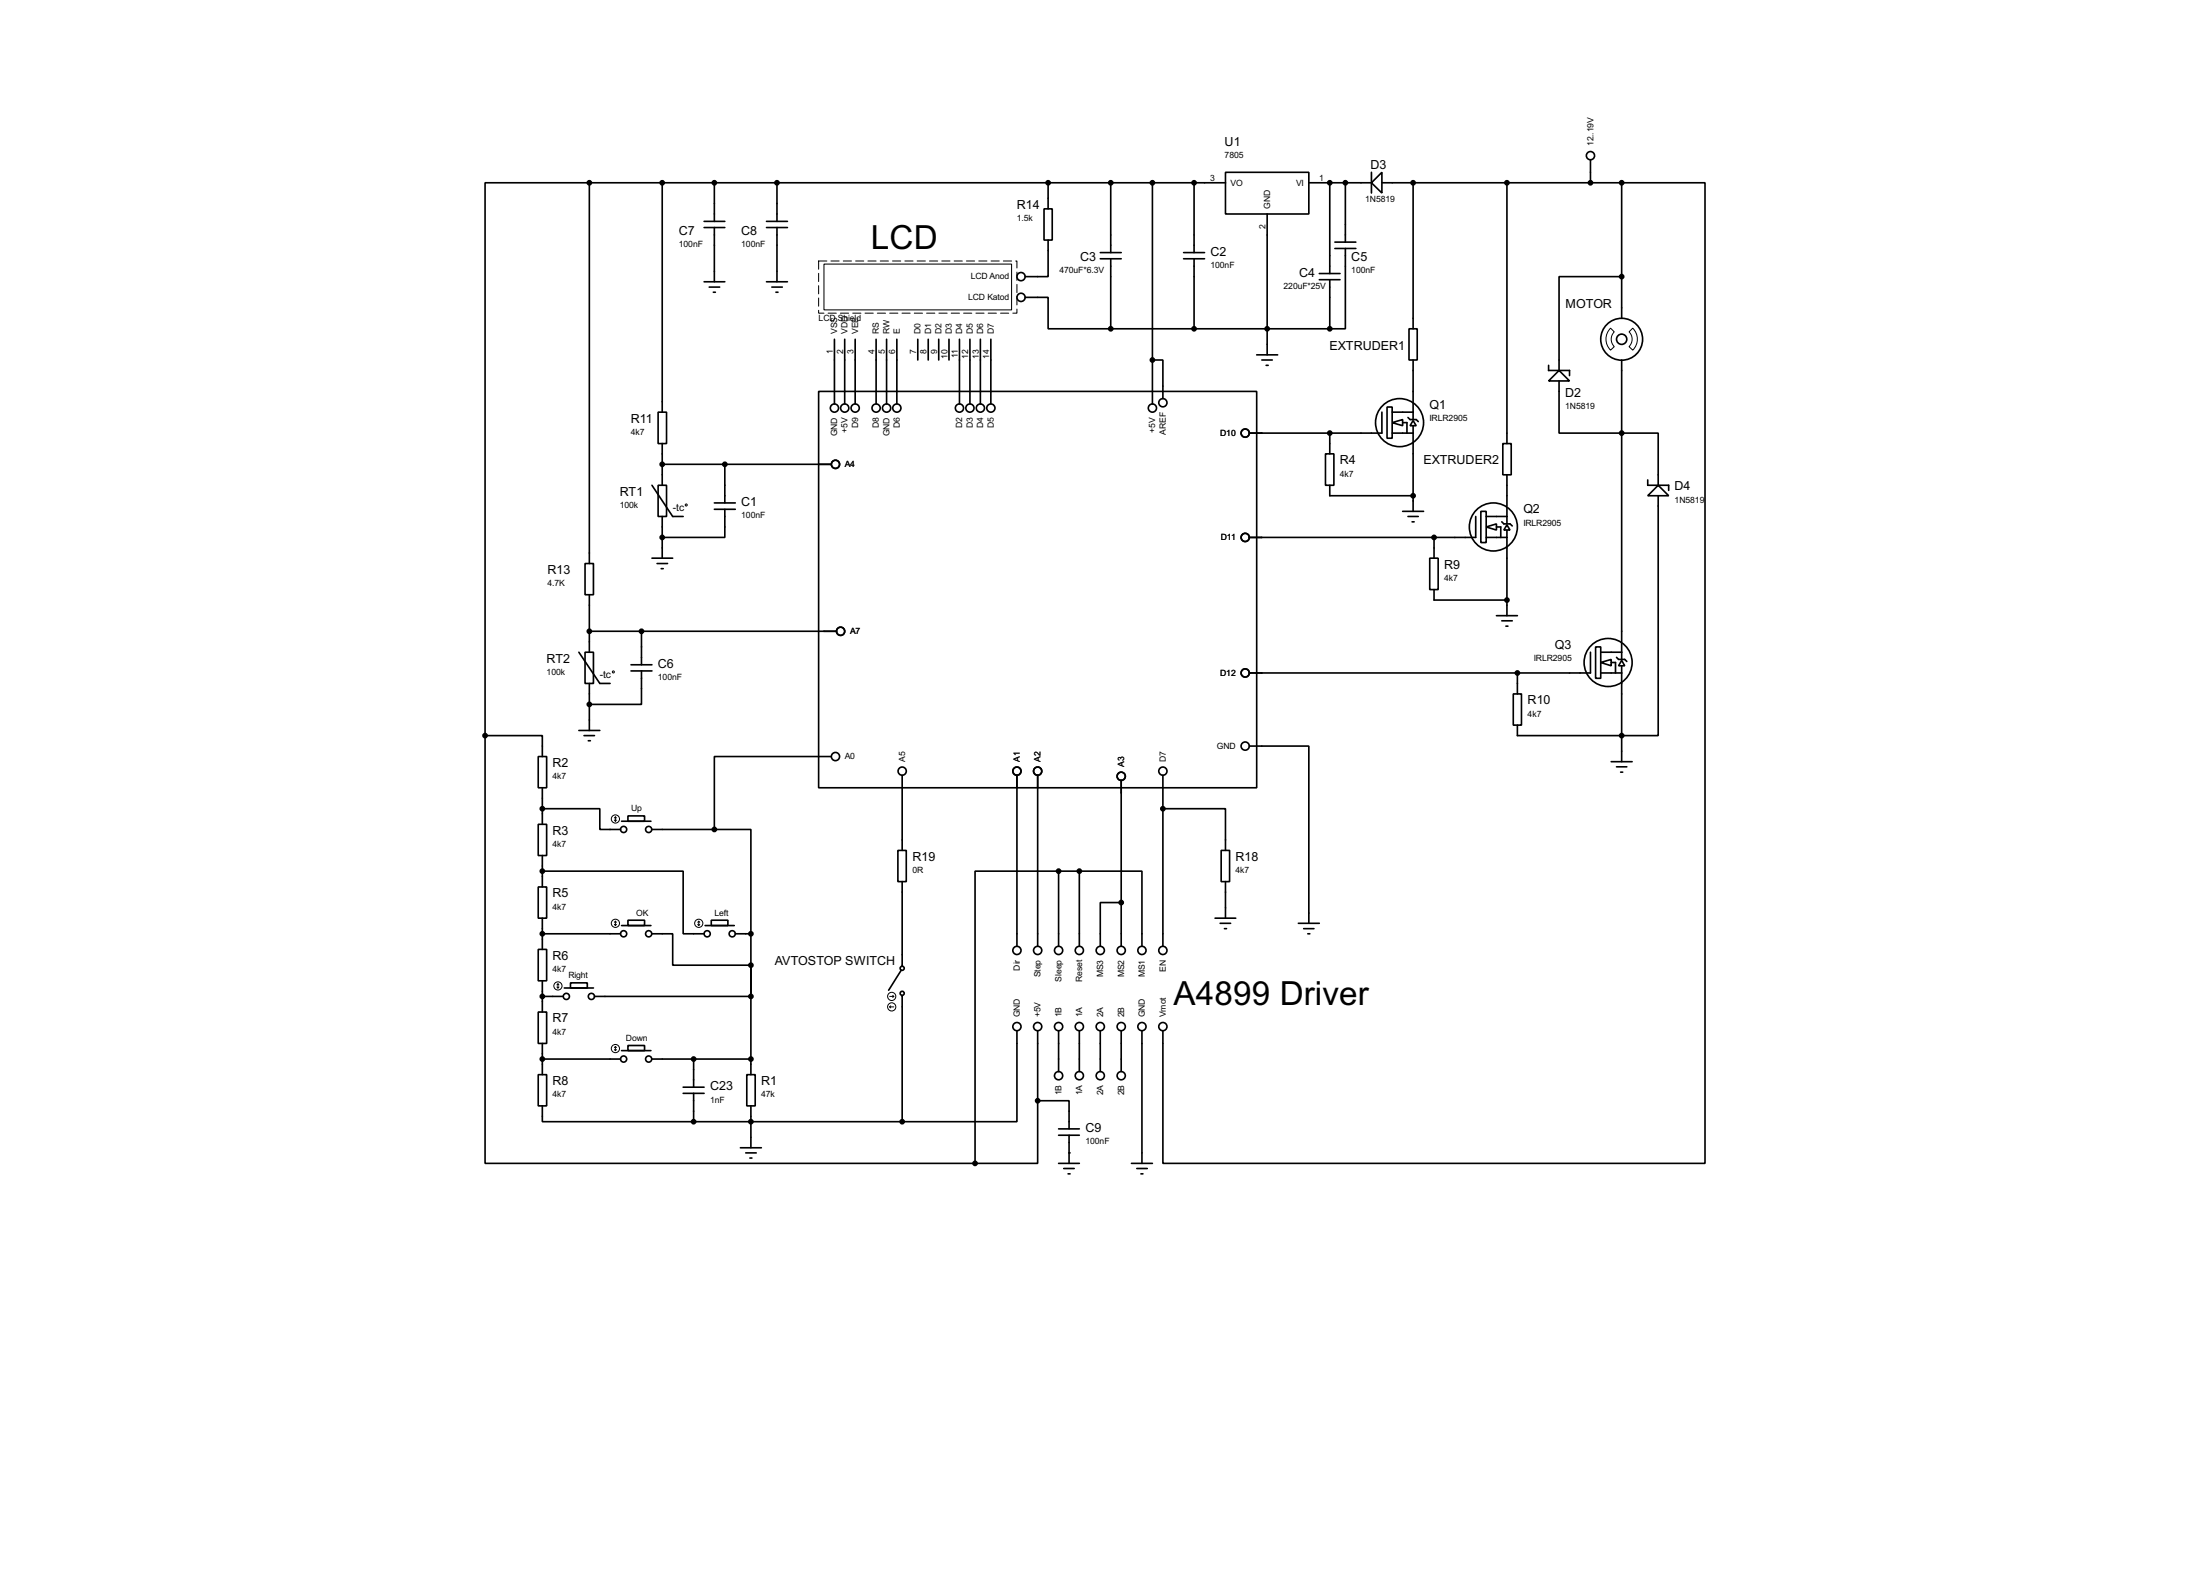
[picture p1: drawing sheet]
<svg xmlns="http://www.w3.org/2000/svg" width="536mm" height="383mm" viewBox="0 0 536 383" stroke-linecap="round" stroke-linejoin="round" font-family="sans-serif">
<g fill="none" stroke="#000" stroke-width=".4">
<path d="M387.4 38.9v5.6M143.6 44.5h-25.4v134.6M143.6 44.5v92.7M143.6 44.5h154.9M161.3 44.5v55.9M171.5 55.4h5.1M171.5 53.9h5.1M174 44.5v9.4M174 55.4v13.2M186.7 55.4h5.1M186.7 53.9h5.1M189.3 44.5v9.4"/>
<path d="M189.3 55.4v13.2M254.3 50.9h2v7.6h-2zM255.3 58.5v8.9h-5.6M255.3 44.5v6.4M270.6 44.5v17M280.7 44.5v53.9M290.9 44.5v17M298.5 42h20.3v10.1h-20.3zM308.7 52.1v34.3M318.8 44.5h15.3M323.9 44.5v22.1M325.2 59h5.1"/>
<path d="M327.7 44.5v14.5M334.1 42v5M336.6 42v5l-2.5-2.5zM336.6 44.5h58.4M344.2 44.5v35.6M367.1 44.5v63.5M395 44.5h20.3v238.8h-132v-32.3M395 44.5v33M171.5 68.6h5.1M172.8 69.9h2.5M173.8 71.2h.5M186.7 68.6h5.1"/>
<path d="M188 69.9h2.6M189 71.2h.5M249.7 72.4h5.6v7.7h15.3M268 63h5.1M268 61.5h5.1M270.6 63v17.1M288.3 63h5.1M288.3 61.5h5.1M290.9 63v17.1M321.4 68.1h5M321.4 66.6h5M323.9 68.1v12"/>
<path d="M325.2 60.5h5.1M327.7 60.5v19.6h-3.8M395 67.4h-15.2v22.8M199.4 95.3h106.7v96.5h-106.7zM203.3 82.6v15.8M205.8 82.6v15.8M208.3 82.6v15.8M213.4 82.6v15.8M216 82.6v15.8M218.5 82.6v15.8M223.6 82.6v5.1M226.1 82.6v5.1"/>
<path d="M228.7 82.6v5.1M231.2 82.6v5.1M233.7 82.6v15.8M236.3 82.6v15.8M238.8 82.6v15.8M241.4 82.6v15.8M270.6 80.1h53.3M280.7 87.7h2.6v9.4M306.1 86.4h5.1M307.4 87.7h2.5M308.4 89h.5M337.9 99.1h1.2v7.6h-1.2z"/>
<path d="M343.2 80.1h2v7.6h-2zM344.2 87.7v10.1M344.2 98.1v4.1M377.2 89v1.2h5.1v1.3M379.8 90.2l2.5 2.6h-5.1zM379.8 92.8v12.7h24.1v12.7M395 87.7v68.6M158.8 118.2l5.1 7.6h2.5M160.3 118.2h2.1v7.6h-2.1zM160.3 100.4h2.1v7.6h-2.1zM161.3 113.1h41.2M161.3 108v10.2"/>
<path d="M176.6 113.1v9.4M322.9 110.5h2v7.7h-2zM323.9 105.5v5M323.9 118.2v2.5h20.3M336.6 100.4v5.1h-32.3M339.1 102.9l2.6-.7v1.5zM339.1 105.5h5.1M339.1 100.4h5.1M341.7 102.9h1v2.6M343 101.7l.5 .5h1.5l.5 .5M344.2 102.4l.8 1.3h-1.5zM344.2 103.7v20.8"/>
<path d="M366.1 108h2v7.6h-2zM367.1 115.6v7.6M401.4 116.9v1.3h5.1v1.2M403.9 118.2l2.6 2.5h-5.1zM142.5 137.2h2.1v7.6h-2.1zM158.8 135.9h5.1M160.1 137.2h2.5M161.1 138.5h.5M161.3 125.8v10.1M174 124h5.1M174 122.5h5.1M176.6 124v6.9h-15.3"/>
<path d="M341.7 124.5h5.1M343 125.8h2.5M344 127.1h.5M348.3 135.9h2v7.7h-2zM349.3 130.9v5M359.5 125.8v5.1h-55.2M360.7 124.5h1.3v7.6h-1.3zM362 128.3l2.5-.7v1.5zM362 130.9h5.1M362 125.8h5.1M364.5 128.3h1.1v2.6M365.8 127.1l.5 .5h1.5l.6 .5"/>
<path d="M367.1 127.8l.7 1.3h-1.5zM367.1 123.5v4.1M367.1 129.1v20.8M403.9 120.7v58.4h-34.3v-2.5M141 158.8l5.1 7.6h2.5M142.5 158.8h2.1v7.6h-2.1zM143.6 144.8v14M143.6 153.7h60.2M156.3 153.7v8.2M349.3 143.6v2.5h17.8M364.5 149.9h5.1M365.8 151.2h2.6"/>
<path d="M366.8 152.5h.5M387.4 158.8v5.1h-83.1M388.7 157.5h1.2v7.7h-1.2zM389.9 158.8h5.1M395 156.5v4.1M118.2 179.1h13.9v5.1M118.2 179.1v104.2h119.3M141 177.9h5.1M142.3 179.1h2.5M143.6 166.4v11.5M153.7 163.4h5.1M153.7 161.9h5.1"/>
<path d="M156.3 163.4v8.1h-12.7M368.6 169h2v7.6h-2zM369.6 163.9v5.1M389.9 161.3l2.6-.7v1.5zM389.9 163.9h5.1M392.5 161.3h1v2.6M393.8 160.1l.5 .5h1.5l.5 .5M395 160.8l.8 1.3h-1.5zM395 162.1v23.4M131.1 184.2h2.1v7.6h-2.1zM132.1 196.9h14v5.1h5.1M132.1 191.8v8.9"/>
<path d="M143.3 180.4h.5M151.4 200h7.2M153 198.7h4v1.3h-4zM202.5 184.2h-28.5v17.8M219.8 188.8v18.3M247.7 188.8v41.6M252.8 188.8v41.6M273.1 190v40.4M283.3 196.9h15.2v10.2M283.3 188.8v41.6M304.3 181.7h14.5v43.1M392.5 185.5h5.1"/>
<path d="M393.8 186.7h2.5M394.8 188h.5M131.1 200.7h2.1v7.6h-2.1zM131.1 216h2.1v7.6h-2.1zM132.1 212.1h34.3v15.3h5.1M132.1 208.3v7.7M158.8 202h15.2M174 202h8.9v25.4M218.7 207.1h2.1v7.6h-2.1zM219.8 214.7v20.6M257.9 212.1h-20.4v71.2M257.9 212.1v18.3"/>
<path d="M257.9 212.1h5M262.9 212.1h15.3v18.3M262.9 212.1v18.3M273.1 219.8h-5.1v10.6M297.5 207.1h2v7.6h-2zM298.5 214.7v8.9M131.1 231.2h2.1v7.6h-2.1zM132.1 223.6v7.6M132.1 238.8v7.6M132.1 227.4h19.1M139 239.3h4.1v1.3h-4.1zM151.4 225.4h7.2"/>
<path d="M153 224.1h4v1.3h-4zM158.8 227.4h5.1v7.6h19M171.8 225.4h7.1M173.3 224.1h4v1.3h-4zM179.1 227.4h3.8M182.9 227.4v34.3M219.5 236.3l-3 4.8M296 223.6h5M297.2 224.8h2.6M298.3 226.1h.5M316.3 224.8h5.1M317.6 226.1h2.5"/>
<path d="M318.6 227.4h.5M131.1 246.4h2.1v7.7h-2.1zM132.1 254.1v7.6M132.1 242.6h5.1M132.1 257.9h19.1M137.5 240.6h7.1M144.8 242.6h38.1M151.4 255.8h7.2M153 254.6h4v1.2h-4zM158.8 257.9h24.1M169 257.9v6.8M219.8 242.4v30.7"/>
<path d="M247.7 251v22.1h-27.9M252.8 251v17M257.9 251v9.9M262.9 251v9.9M268 251v9.9M273.1 251v9.9M278.2 251v32.3M131.1 261.7h2.1v7.6h-2.1zM132.1 269.3v3.8h36.9M166.4 264.7h5.1M166.4 266.2h5.1M169 266.2v6.9"/>
<path d="M169 273.1h50.8M180.4 279.5h5.1M181.9 261.7h2.1v7.6h-2.1zM182.9 269.3v10.2M252.8 268v15.3h-15.3M252.8 268h7.6v6.9M257.9 276.4h5M257.9 274.9h5M260.4 276.4v6.9M181.7 280.7h2.5M182.7 282h.5M257.9 283.3h5"/>
<path d="M259.1 284.5h2.6M260.2 285.8h.5M275.6 283.3h5.1M276.9 284.5h2.6M277.9 285.8h.5"/>
<circle cx="387.4" cy="37.9" r="1"/>
<circle cx="248.7" cy="67.4" r="1"/>
<circle cx="248.7" cy="72.4" r="1"/>
<circle cx="203.2" cy="99.4" r="1"/>
<circle cx="205.7" cy="99.4" r="1"/>
<circle cx="208.3" cy="99.4" r="1"/>
<circle cx="213.4" cy="99.4" r="1"/>
<circle cx="215.9" cy="99.4" r="1"/>
<circle cx="218.4" cy="99.4" r="1"/>
<circle cx="233.7" cy="99.4" r="1"/>
<circle cx="236.2" cy="99.4" r="1"/>
<circle cx="238.8" cy="99.4" r="1"/>
<circle cx="241.3" cy="99.4" r="1"/>
<circle cx="280.7" cy="99.4" r="1"/>
<circle cx="283.2" cy="98.1" r="1"/>
<circle cx="395" cy="82.6" r="5.1"/>
<circle cx="395" cy="82.6" r="1.25"/>
<circle cx="203.5" cy="113.1" r="1"/>
<circle cx="303.3" cy="105.5" r="1"/>
<circle cx="340.9" cy="102.9" r="5.9"/>
<circle cx="303.3" cy="130.9" r="1"/>
<circle cx="363.7" cy="128.3" r="5.9"/>
<circle cx="204.7" cy="153.7" r="1"/>
<circle cx="303.3" cy="163.9" r="1"/>
<circle cx="391.7" cy="161.3" r="5.9"/>
<circle cx="203.5" cy="184.2" r="1"/>
<circle cx="219.7" cy="187.8" r="1"/>
<circle cx="247.7" cy="187.8" r="1"/>
<circle cx="252.7" cy="187.8" r="1"/>
<circle cx="273.1" cy="189" r="1"/>
<circle cx="283.2" cy="187.8" r="1"/>
<circle cx="303.3" cy="181.7" r="1"/>
<circle cx="151.9" cy="202" r=".75"/>
<circle cx="158" cy="202" r=".75"/>
<circle cx="151.9" cy="227.4" r=".75"/>
<circle cx="158" cy="227.4" r=".75"/>
<circle cx="172.2" cy="227.4" r=".75"/>
<circle cx="178.3" cy="227.4" r=".75"/>
<circle cx="219.7" cy="235.8" r=".5"/>
<circle cx="247.7" cy="231.4" r="1"/>
<circle cx="252.7" cy="231.4" r="1"/>
<circle cx="257.8" cy="231.4" r="1"/>
<circle cx="262.9" cy="231.4" r="1"/>
<circle cx="268" cy="231.4" r="1"/>
<circle cx="273.1" cy="231.4" r="1"/>
<circle cx="278.1" cy="231.4" r="1"/>
<circle cx="283.2" cy="231.4" r="1"/>
<circle cx="137.9" cy="242.6" r=".75"/>
<circle cx="144" cy="242.6" r=".75"/>
<circle cx="151.9" cy="257.9" r=".75"/>
<circle cx="158" cy="257.9" r=".75"/>
<circle cx="219.7" cy="241.9" r=".5"/>
<circle cx="247.7" cy="250" r="1"/>
<circle cx="252.7" cy="250" r="1"/>
<circle cx="257.8" cy="250" r="1"/>
<circle cx="262.9" cy="250" r="1"/>
<circle cx="268" cy="250" r="1"/>
<circle cx="273.1" cy="250" r="1"/>
<circle cx="278.1" cy="250" r="1"/>
<circle cx="283.2" cy="250" r="1"/>
<circle cx="257.8" cy="261.9" r="1"/>
<circle cx="262.9" cy="261.9" r="1"/>
<circle cx="268" cy="261.9" r="1"/>
<circle cx="273.1" cy="261.9" r="1"/>
</g>
<g fill="#000">
<circle cx="323.9" cy="44.5" r=".2"/>
<circle cx="260.4" cy="280.7" r=".2"/>
</g>
<path d="M200.7 64.3h45.7v11.2h-45.7z" fill="none" stroke="#000" stroke-width=".25"/>
<path d="M199.4 63.6h48.3v12.7h-48.3z" fill="none" stroke="#fff" stroke-width=".24"/>
<path d="M199.4 63.6h48.3v12.7h-48.3z" fill="none" stroke="#000" stroke-width=".24" stroke-dasharray="2 1"/>
<g fill="none" stroke="#000" stroke-width=".24">
<path d="M392.3 79.9l.9 .9a2.53 2.53 0 0 0 0 3.6l-.9 .9a3.7 3.7 0 0 1 0-5.4zM397.7 79.9a3.7 3.7 0 0 1 0 5.4l-.9-.9a2.54 2.54 0 0 0 0-3.6zM149.7 199.7l.2 .3M149.9 198.9v1.1M149.9 198.9l.3 .3M149.9 198.9l-.2 .3M150.2 199.7l-.3 .3M135.9 239.6v1M135.9 239.6l.3 .2M135.9 239.6l-.2 .2M149.7 225.1l.2 .3M149.9 224.3v1.1"/>
<path d="M149.9 224.3l.3 .3M149.9 224.3l-.2 .3M150.2 225.1l-.3 .3M170 225.1l.2 .3M170.2 224.3v1.1M170.2 224.3l.3 .3M170.2 224.3l-.2 .3M170.5 225.1l-.3 .3M135.7 240.3l.2 .3M136.2 240.3l-.3 .3M149.7 255.6l.2 .2M149.9 254.8v1"/>
<path d="M149.9 254.8l.3 .3M149.9 254.8l-.2 .3M150.2 255.6l-.3 .2M216.7 242.6h1M216.7 245.2l.3 .2M216.7 245.2h1M217 244.9l-.3 .3M217.5 242.4l.2 .2M217.7 242.6l-.2 .3"/>
<circle cx="167.2" cy="123" r=".25"/>
<circle cx="149.4" cy="163.6" r=".25"/>
<circle cx="149.9" cy="199.4" r="1"/>
<circle cx="149.9" cy="224.8" r="1"/>
<circle cx="170.2" cy="224.8" r="1"/>
<circle cx="135.9" cy="240.1" r="1"/>
<circle cx="149.9" cy="255.3" r="1"/>
<circle cx="217.2" cy="242.6" r="1"/>
<circle cx="217.2" cy="245.2" r="1"/>
</g>
<g fill="#000" stroke="#000" stroke-width=".4">
<circle cx="143.5" cy="44.5" r=".5"/>
<circle cx="161.3" cy="44.5" r=".5"/>
<circle cx="174" cy="44.5" r=".5"/>
<circle cx="189.2" cy="44.5" r=".5"/>
<circle cx="255.3" cy="44.5" r=".5"/>
<circle cx="270.5" cy="44.5" r=".5"/>
<circle cx="280.7" cy="44.5" r=".5"/>
<circle cx="290.8" cy="44.5" r=".5"/>
<circle cx="323.9" cy="44.5" r=".5"/>
<circle cx="327.7" cy="44.5" r=".5"/>
<circle cx="344.2" cy="44.5" r=".5"/>
<circle cx="367" cy="44.5" r=".5"/>
<circle cx="387.4" cy="44.5" r=".5"/>
<circle cx="395" cy="44.5" r=".5"/>
<circle cx="395" cy="67.4" r=".5"/>
<circle cx="270.5" cy="80.1" r=".5"/>
<circle cx="280.7" cy="87.7" r=".5"/>
<circle cx="290.8" cy="80.1" r=".5"/>
<circle cx="308.6" cy="80.1" r=".5"/>
<circle cx="323.9" cy="80.1" r=".5"/>
<circle cx="161.3" cy="113.1" r=".5"/>
<circle cx="176.5" cy="113.1" r=".5"/>
<circle cx="323.9" cy="105.5" r=".5"/>
<circle cx="395" cy="105.5" r=".5"/>
<circle cx="161.3" cy="130.9" r=".5"/>
<circle cx="344.2" cy="120.7" r=".5"/>
<circle cx="349.3" cy="130.9" r=".5"/>
<circle cx="143.5" cy="153.7" r=".5"/>
<circle cx="156.2" cy="153.7" r=".5"/>
<circle cx="367" cy="146.1" r=".5"/>
<circle cx="118.1" cy="179.1" r=".5"/>
<circle cx="143.5" cy="171.5" r=".5"/>
<circle cx="369.6" cy="163.9" r=".5"/>
<circle cx="395" cy="179.1" r=".5"/>
<circle cx="132.1" cy="196.9" r=".5"/>
<circle cx="283.2" cy="196.9" r=".5"/>
<circle cx="132.1" cy="212.1" r=".5"/>
<circle cx="174" cy="202" r=".5"/>
<circle cx="257.8" cy="212.1" r=".5"/>
<circle cx="262.9" cy="212.1" r=".5"/>
<circle cx="273.1" cy="219.8" r=".5"/>
<circle cx="132.1" cy="227.4" r=".5"/>
<circle cx="182.9" cy="235" r=".5"/>
<circle cx="182.9" cy="227.4" r=".5"/>
<circle cx="132.1" cy="242.6" r=".5"/>
<circle cx="132.1" cy="257.9" r=".5"/>
<circle cx="168.9" cy="257.9" r=".5"/>
<circle cx="182.9" cy="257.9" r=".5"/>
<circle cx="182.9" cy="242.6" r=".5"/>
<circle cx="168.9" cy="273.1" r=".5"/>
<circle cx="182.9" cy="273.1" r=".5"/>
<circle cx="219.7" cy="273.1" r=".5"/>
<circle cx="252.7" cy="268" r=".5"/>
<circle cx="237.5" cy="283.3" r=".5"/>
</g>
<g font-size="9.1">
<text x="212.1" y="60.7">LCD</text>
<text x="285.8" y="244.8">A4899 Driver</text>
</g>
<g font-size="3.4">
<text x="298.3" y="35.6">U1</text>
<text x="333.9" y="41.2">D3</text>
<text x="247.7" y="50.8">R14</text>
<text x="165.4" y="57.2">C7</text>
<text x="180.6" y="57.2">C8</text>
<text x="263.1" y="63.5">C3</text>
<text x="294.9" y="62.2">C2</text>
<text x="329.2" y="63.5">C5</text>
<text x="316.5" y="67.4">C4</text>
<text x="381.4" y="75">MOTOR</text>
<text x="323.9" y="85.2">EXTRUDER1</text>
<text x="348.2" y="99.6">Q1</text>
<text x="381.3" y="96.6">D2</text>
<text x="153.7" y="102.9">R11</text>
<text x="326.4" y="113">R4</text>
<text x="346.7" y="113">EXTRUDER2</text>
<text x="407.9" y="119.4">D4</text>
<text x="151" y="120.7">RT1</text>
<text x="180.6" y="123.3">C1</text>
<text x="371.1" y="125">Q2</text>
<text x="133.4" y="139.7">R13</text>
<text x="351.8" y="138.5">R9</text>
<text x="133.2" y="161.4">RT2</text>
<text x="378.7" y="158">Q3</text>
<text x="160.3" y="162.6">C6</text>
<text x="372.1" y="171.5">R10</text>
<text x="134.6" y="186.8">R2</text>
<text x="134.6" y="203.3">R3</text>
<text x="222.3" y="209.6">R19</text>
<text x="301" y="209.6">R18</text>
<text x="134.6" y="218.5">R5</text>
<text x="134.6" y="233.7">R6</text>
<text x="188.7" y="235">AVTOSTOP SWITCH</text>
<text x="134.6" y="249">R7</text>
<text x="134.6" y="264.2">R8</text>
<text x="173" y="265.5">C23</text>
<text x="185.4" y="264.2">R1</text>
<text x="264.4" y="275.7">C9</text>
</g>
<g font-size="2.8">
<text x="163.9" y="124.5">-tc</text>
<text x="146.1" y="165.1">-tc</text>
</g>
<g font-size="2.4">
<text x="388.1" y="35.6" transform="rotate(-90 388.1 35.6)">12..19V</text>
<text x="298.3" y="38.5">7805</text>
<text x="294.8" y="44.1">3</text>
<text x="299.8" y="45.2">VO</text>
<text x="315.7" y="45.2">VI</text>
<text x="321.4" y="44.1">1</text>
<text x="247.7" y="53.8">1.5k</text>
<text x="309.4" y="50.8" transform="rotate(-90 309.4 50.8)">GND</text>
<text x="332.6" y="49.1">1N5819</text>
<text x="308.3" y="55.8" transform="rotate(-90 308.3 55.8)">2</text>
<text x="165.4" y="60.2">100nF</text>
<text x="180.6" y="60.2">100nF</text>
<text x="294.9" y="65.3">100nF</text>
<text x="236.5" y="68.1">LCD Anod</text>
<text x="258.1" y="66.5">470uF*6.3V</text>
<text x="312.7" y="70.3">220uF*25V</text>
<text x="329.2" y="66.5">100nF</text>
<text x="235.8" y="73.1">LCD Katod</text>
<text x="199.4" y="78.2">LCD Shield</text>
<text x="204" y="81.3" transform="rotate(-90 204 81.3)">VSS</text>
<text x="206.5" y="81.3" transform="rotate(-90 206.5 81.3)">VDD</text>
<text x="209" y="81.3" transform="rotate(-90 209 81.3)">VEE</text>
<text x="214.1" y="81.3" transform="rotate(-90 214.1 81.3)">RS</text>
<text x="216.7" y="81.3" transform="rotate(-90 216.7 81.3)">RW</text>
<text x="219.2" y="81.3" transform="rotate(-90 219.2 81.3)">E</text>
<text x="224.3" y="81.3" transform="rotate(-90 224.3 81.3)">D0</text>
<text x="226.8" y="81.3" transform="rotate(-90 226.8 81.3)">D1</text>
<text x="229.4" y="81.3" transform="rotate(-90 229.4 81.3)">D2</text>
<text x="231.9" y="81.3" transform="rotate(-90 231.9 81.3)">D3</text>
<text x="234.4" y="81.3" transform="rotate(-90 234.4 81.3)">D4</text>
<text x="237" y="81.3" transform="rotate(-90 237 81.3)">D5</text>
<text x="239.5" y="81.3" transform="rotate(-90 239.5 81.3)">D6</text>
<text x="242.1" y="81.3" transform="rotate(-90 242.1 81.3)">D7</text>
<text x="202.9" y="86.3" transform="rotate(-90 202.9 86.3)">1</text>
<text x="205.4" y="86.2" transform="rotate(-90 205.4 86.2)">2</text>
<text x="207.9" y="86.2" transform="rotate(-90 207.9 86.2)">3</text>
<text x="213" y="86.3" transform="rotate(-90 213 86.3)">4</text>
<text x="215.6" y="86.3" transform="rotate(-90 215.6 86.3)">5</text>
<text x="218.1" y="86.2" transform="rotate(-90 218.1 86.2)">6</text>
<text x="223.2" y="86.3" transform="rotate(-90 223.2 86.3)">7</text>
<text x="225.7" y="86.3" transform="rotate(-90 225.7 86.3)">8</text>
<text x="228.3" y="86.2" transform="rotate(-90 228.3 86.2)">9</text>
<text x="230.7" y="87.4" transform="rotate(-90 230.7 87.4)">10</text>
<text x="233.3" y="87.2" transform="rotate(-90 233.3 87.2)">11</text>
<text x="235.9" y="87.4" transform="rotate(-90 235.9 87.4)">12</text>
<text x="238.4" y="87.4" transform="rotate(-90 238.4 87.4)">13</text>
<text x="241" y="87.4" transform="rotate(-90 241 87.4)">14</text>
<text x="381.3" y="99.5">1N5819</text>
<text x="153.7" y="105.8">4k7</text>
<text x="203.9" y="106.2" transform="rotate(-90 203.9 106.2)">GND</text>
<text x="206.5" y="105.4" transform="rotate(-90 206.5 105.4)">+5V</text>
<text x="209" y="104.3" transform="rotate(-90 209 104.3)">D9</text>
<text x="214.1" y="104.3" transform="rotate(-90 214.1 104.3)">D8</text>
<text x="216.6" y="106.2" transform="rotate(-90 216.6 106.2)">GND</text>
<text x="219.2" y="104.3" transform="rotate(-90 219.2 104.3)">D6</text>
<text x="234.4" y="104.3" transform="rotate(-90 234.4 104.3)">D2</text>
<text x="237" y="104.3" transform="rotate(-90 237 104.3)">D3</text>
<text x="239.5" y="104.3" transform="rotate(-90 239.5 104.3)">D4</text>
<text x="242.1" y="104.3" transform="rotate(-90 242.1 104.3)">D5</text>
<text x="281.4" y="105.4" transform="rotate(-90 281.4 105.4)">+5V</text>
<text x="284" y="105.8" transform="rotate(-90 284 105.8)">AREF</text>
<text x="297.2" y="106.2">D10</text>
<text x="348.2" y="102.6">IRLR2905</text>
<text x="205.8" y="113.7">A4</text>
<text x="326.4" y="116.1">4k7</text>
<text x="151" y="123.7">100k</text>
<text x="407.9" y="122.4">1N5819</text>
<text x="180.6" y="126.2">100nF</text>
<text x="297.4" y="131.6">D11</text>
<text x="371.1" y="128">IRLR2905</text>
<text x="133.4" y="142.7">4.7K</text>
<text x="351.8" y="141.5">4k7</text>
<text x="207.1" y="154.4">A7</text>
<text x="373.6" y="161">IRLR2905</text>
<text x="133.2" y="164.3">100k</text>
<text x="160.3" y="165.6">100nF</text>
<text x="297.2" y="164.6">D12</text>
<text x="372.1" y="174.5">4k7</text>
<text x="205.8" y="184.9">A0</text>
<text x="220.5" y="185.5" transform="rotate(-90 220.5 185.5)">A5</text>
<text x="248.4" y="185.4" transform="rotate(-90 248.4 185.4)">A1</text>
<text x="253.5" y="185.5" transform="rotate(-90 253.5 185.5)">A2</text>
<text x="284" y="185.5" transform="rotate(-90 284 185.5)">D7</text>
<text x="296.4" y="182.4">GND</text>
<text x="134.6" y="189.7">4k7</text>
<text x="273.8" y="186.7" transform="rotate(-90 273.8 186.7)">A3</text>
<text x="153.7" y="197.5">Up</text>
<text x="134.6" y="206.2">4k7</text>
<text x="222.3" y="212.6">0R</text>
<text x="301" y="212.6">4k7</text>
<text x="134.6" y="221.5">4k7</text>
<text x="155" y="222.9">OK</text>
<text x="174" y="222.9">Left</text>
<text x="134.6" y="236.7">4k7</text>
<text x="138.5" y="238.2">Right</text>
<text x="248.4" y="236.3" transform="rotate(-90 248.4 236.3)">Dir</text>
<text x="253.5" y="237.9" transform="rotate(-90 253.5 237.9)">Step</text>
<text x="258.6" y="239" transform="rotate(-90 258.6 239)">Sleep</text>
<text x="263.6" y="239.1" transform="rotate(-90 263.6 239.1)">Reset</text>
<text x="268.7" y="237.9" transform="rotate(-90 268.7 237.9)">MS3</text>
<text x="273.8" y="237.9" transform="rotate(-90 273.8 237.9)">MS2</text>
<text x="278.9" y="237.9" transform="rotate(-90 278.9 237.9)">MS1</text>
<text x="284" y="236.5" transform="rotate(-90 284 236.5)">EN</text>
<text x="134.6" y="251.9">4k7</text>
<text x="248.4" y="247.7" transform="rotate(-90 248.4 247.7)">GND</text>
<text x="253.5" y="247.7" transform="rotate(-90 253.5 247.7)">+5V</text>
<text x="258.6" y="247.7" transform="rotate(-90 258.6 247.7)">1B</text>
<text x="263.6" y="247.7" transform="rotate(-90 263.6 247.7)">1A</text>
<text x="268.7" y="247.7" transform="rotate(-90 268.7 247.7)">2A</text>
<text x="273.8" y="247.7" transform="rotate(-90 273.8 247.7)">2B</text>
<text x="278.9" y="247.7" transform="rotate(-90 278.9 247.7)">GND</text>
<text x="284" y="247.7" transform="rotate(-90 284 247.7)">Vmot</text>
<text x="152.5" y="253.4">Down</text>
<text x="134.6" y="267.2">4k7</text>
<text x="173" y="268.5">1nF</text>
<text x="185.4" y="267.2">47k</text>
<text x="258.6" y="266.7" transform="rotate(-90 258.6 266.7)">1B</text>
<text x="263.6" y="266.7" transform="rotate(-90 263.6 266.7)">1A</text>
<text x="268.7" y="266.7" transform="rotate(-90 268.7 266.7)">2A</text>
<text x="273.8" y="266.7" transform="rotate(-90 273.8 266.7)">2B</text>
<text x="264.4" y="278.6">100nF</text>
</g>
</svg>
